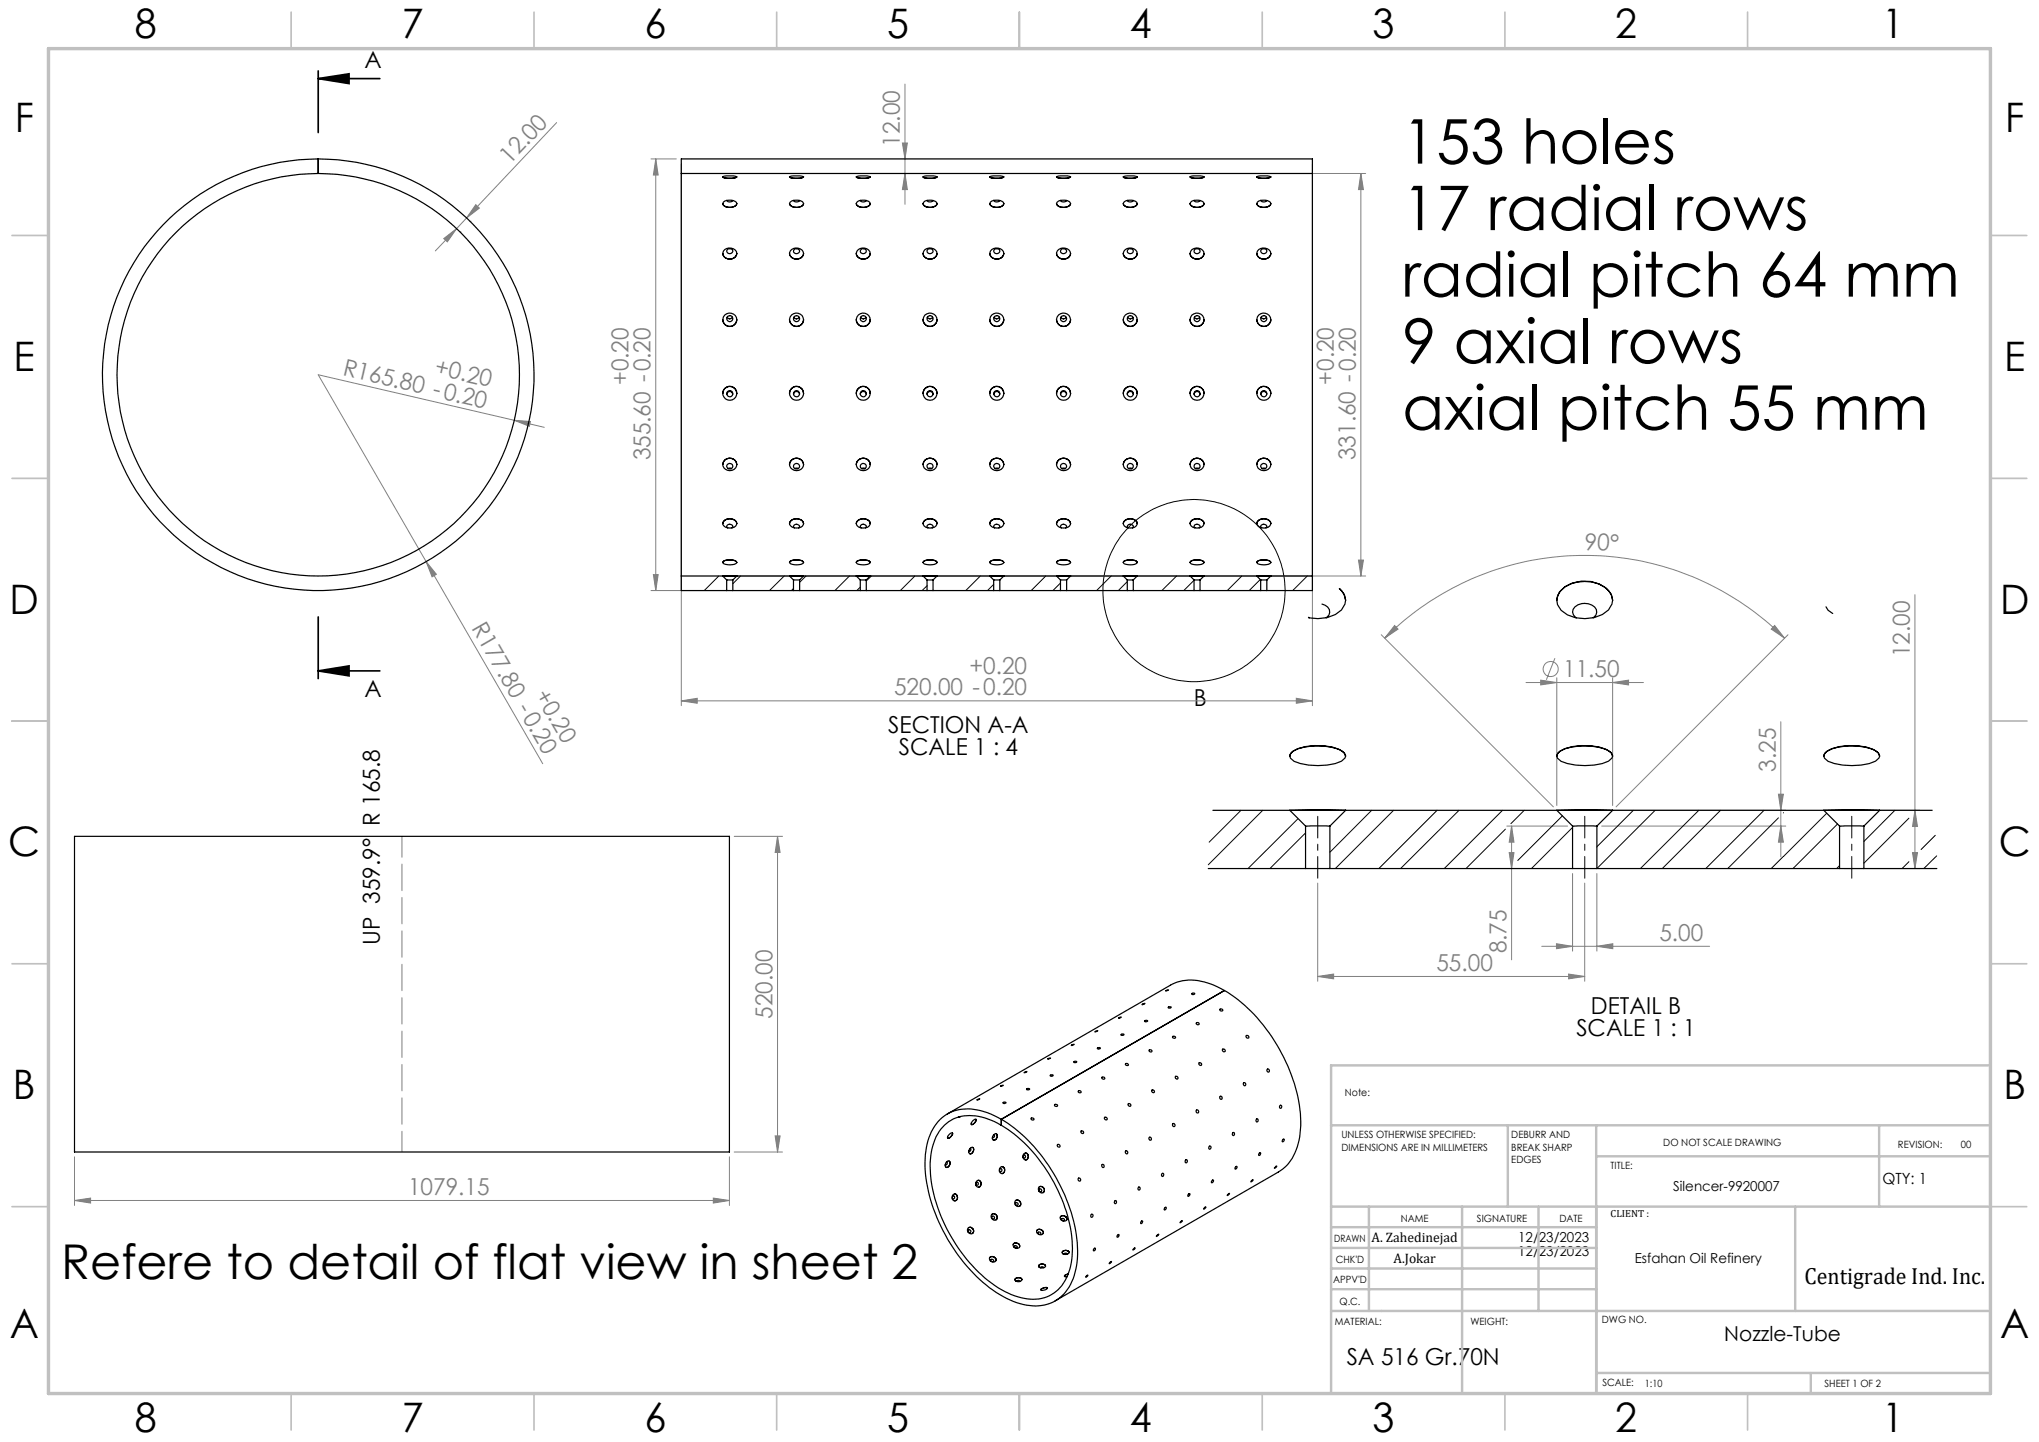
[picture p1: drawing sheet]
<svg xmlns="http://www.w3.org/2000/svg" width="420mm" height="297mm" viewBox="0 0 420 297" stroke-linecap="round" stroke-linejoin="round" font-family="sans-serif">
<g fill="none" stroke="#808080" stroke-width=".21">
<path d="M186.4 17.3v24.8M114.7 25.3l-18.6 19.6M134.1 32.7h5.2M135.1 32.7l.5 3.4h-1zM135.1 32.7v88.9M140.3 33.8v111.5M141.3 35.7h140M185.9 29.5h1l-.5 3.2zM186.4 35.7l.5 3.3h-1zM270.3 33.8v111.5M280.3 35.7l.5 3.3h-1zM280.3 35.7v82.9"/>
<path d="M91.4 49.1l2.7-2-2 2.7zM94.1 47.1l-4.4 4.6M94.8 47.8h.1M96.1 44.9l-2 2.2M96.8 45.6h.1M98 42.2l.7 .7-2.6 2zM105.9 86.6l3.4 .2-.3 1zM105.9 86.6l-40.4-9.4 46.3 80.1M105.9 86.6l6.2 1.4M87.8 115.7l2.1 2.6-.9 .5zM134.6 118.4h1l-.5 3.2zM149.9 118.6h131.4"/>
<path d="M279.8 115.4h1l-.5 3.2zM134.1 121.6h125.9M284.5 130.7l35.5 35.5M285.2 131.4a58.3 58.3 0 0 1 82.4 0M287.3 128.8l.7 .8-2.8 1.8zM320.3 135.6l-1.8 4.4M320.7 139.6v26.3M332.2 139.6v26.3M365.5 128.8l2.1 2.6-2.8-1.8zM368.3 130.7l-35.4 35.5M394.4 122.5v56.4M140.3 144.4l3.3-.6v1z"/>
<path d="M140.3 144.4h130M267 143.8l3.3 .6-3.3 .4zM314.3 140.6h24.2M317.4 140.1l3.3 .5-3.3 .5zM332.2 140.6l3.3-.5v1zM366.8 148.7v27.8M82.8 172.3v4.3M82.8 178v5.4M151.2 172.3h10M160.2 172.3l.5 3.3h-1zM160.2 172.3v65M310.4 170.1h12.5"/>
<path d="M310.9 175.6h1l-.5 3.3zM311.4 170.1l.5 3.4h-1zM311.4 170.1v27.6M321.7 166.9h46.1M323.9 179.9v16M328.9 179.9v16M329.9 170.1h37.9M366.3 163.6h1l-.5 3.3zM366.8 170.1l.5 3.4h-1zM376.7 166.9h18.8M379.9 178.9h15.6M393.9 175.6h1.1l-.6 3.3z"/>
<path d="M394.4 166.9l.6 3.3h-1.1zM82.8 184.9v5.4M82.8 191.7v5.5M82.8 198.6v5.4M271.4 181.9v20.2M317.6 194.9h34.5M320.6 194.4l3.3 .5-3.3 .5zM326.4 181.9v20.2M328.9 194.9l3.3-.5v1zM82.8 205.5v5.4M82.8 212.4v5.4M82.8 219.2v5.5"/>
<path d="M271.4 201.1l3.3-.5v1zM271.4 201.1h55M323.1 200.6l3.3 .5-3.3 .5zM15.3 238.3v10M82.8 226.1v5.5M82.8 233v4.3M150.2 238.3v10M151.2 237.3h10M159.7 234h1l-.5 3.3zM15.3 247.3l3.4-.5v1zM15.3 247.3h134.9M146.9 246.8l3.3 .5-3.3 .5z"/>
<circle cx="319.4" cy="137.8" r="1.56"/>
</g>
<circle cx="246" cy="121.7" r="18.8" fill="none" stroke="#000" stroke-width=".21"/>
<path d="M65.5 16.2l6.4-1v2zM65.5 16.2h12.7M65.5 14.6v12.7M65.5 138.2l6.4-1v2zM65.5 127.1v12.7M65.5 138.2h12.7" fill="none" stroke="#000" stroke-width=".35"/>
<path d="M271.4 180.9v-12.8M326.4 180.9v-12.8M381.4 180.9v-12.8" fill="none" stroke="#000" stroke-width=".21" stroke-dasharray="15.2 1.3 1.3 1.3" stroke-dashoffset="10.8"/>
<g fill="none" stroke="#c0c0c0" stroke-width=".35">
<path d="M60 2.5v7.5M110 2.5v7.5M160 2.5v7.5M210 2.5v7.5M260 2.5v7.5M310 2.5v7.5M360 2.5v7.5M2.5 48.5h7.5M410 48.5h7.5M2.5 98.5h7.5M410 98.5h7.5M2.5 148.5h7.5"/>
<path d="M410 148.5h7.5M2.5 198.5h7.5M410 198.5h7.5M2.5 248.5h7.5M410 248.5h7.5M60 287v7.5M110 287v7.5M160 287v7.5M210 287v7.5M260 287v7.5M310 287v7.5M360 287v7.5"/>
</g>
<g fill="none" stroke="#c0c0c0" stroke-width=".5">
<path d="M410 219.4h-135.8v67.4M274.2 231.8h135.8M310.6 231.8v16.7M328.8 231.8v55.2M328.8 238.2h81.2M387.1 231.8v16.7M274.2 248.5h135.8M274.2 257h54.6M274.2 252.8h54.6M282 248.5v21.5M301.2 248.5v38.3M316.9 248.5v21.5"/>
<path d="M369.8 248.5v21.5M274.2 265.5h54.6M274.2 261.3h54.6M274.2 270h135.8M328.8 282.8h81.2M373 282.8v4.2"/>
</g>
<path d="M10 10h400v277h-400z" fill="none" stroke="#c0c0c0" stroke-width=".7"/>
<path d="M65.5 16.2l6.4-1v2zM65.5 138.2l6.4-1v2z" fill="#000"/>
<g fill="#808080">
<path d="M87.8 115.7l2.1 2.6-.9 .5z"/>
<path d="M105.9 86.6l3.4 .2-.3 1z"/>
<path d="M365.5 128.8l2.1 2.6-2.8-1.8zM287.3 128.8l.7 .8-2.8 1.8z"/>
<path d="M146.9 246.8l3.3 .5-3.3 .5zM15.3 247.3l3.4-.5v1zM332.2 140.6l3.3-.5v1zM317.4 140.1l3.3 .5-3.3 .5z"/>
<path d="M140.3 144.4l3.3-.6v1zM267 143.8l3.3 .6-3.3 .4z"/>
<path d="M271.4 201.1l3.3-.5v1zM323.1 200.6l3.3 .5-3.3 .5z"/>
<path d="M328.9 194.9l3.3-.5v1zM320.6 194.4l3.3 .5-3.3 .5z"/>
<path d="M91.4 49.1l2.7-2-2 2.7zM98 42.2l.7 .7-2.6 2z"/>
<path d="M159.7 234h1l-.5 3.3zM160.2 172.3l.5 3.3h-1zM186.4 35.7l.5 3.3h-1zM185.9 29.5h1l-.5 3.2z"/>
<path d="M393.9 175.6h1.1l-.6 3.3zM394.4 166.9l.6 3.3h-1.1z"/>
<path d="M280.3 35.7l.5 3.3h-1zM279.8 115.4h1l-.5 3.2zM135.1 32.7l.5 3.4h-1zM134.6 118.4h1l-.5 3.2zM366.3 163.6h1l-.5 3.3zM366.8 170.1l.5 3.4h-1z"/>
<path d="M311.4 170.1l.5 3.4h-1zM310.9 175.6h1l-.5 3.3z"/>
</g>
<g fill="none" stroke="#000" stroke-width=".25">
<path d="M140.3 35.7v82.9M140.3 35.7h130M140.3 35.7v-3h130v3M148.9 36.4a3.8 3.8 0 0 0 2.9 0M148.9 36.4a5 5 0 0 1 2.9 0M162.6 36.4a3.8 3.8 0 0 0 2.9 0M162.6 36.4a5 5 0 0 1 2.9 0M176.4 36.4a3.8 3.8 0 0 0 2.8 0M176.4 36.4a4.9 4.9 0 0 1 2.8 0M190.1 36.4a3.8 3.8 0 0 0 2.9 0M190.1 36.4a4.9 4.9 0 0 1 2.9 0M203.9 36.4a3.8 3.8 0 0 0 2.9 0"/>
<path d="M203.9 36.4a5 5 0 0 1 2.9 0M217.6 36.4a3.8 3.8 0 0 0 2.9 0M217.6 36.4a5 5 0 0 1 2.9 0M231.4 36.4a3.8 3.8 0 0 0 2.8 0M231.4 36.4a4.9 4.9 0 0 1 2.8 0M245.1 36.4a3.8 3.8 0 0 0 2.9 0M245.1 36.4a4.9 4.9 0 0 1 2.9 0M258.9 36.4a3.8 3.8 0 0 0 2.9 0M258.9 36.4a5 5 0 0 1 2.9 0M270.3 35.7v82.9M33.6 46.3a44.7 44.7 0 0 1 31.9-13.6v3a41.5 41.5 0 0 0-37 60 41.5 41.5 0 0 0 70.2 6.4 41.5 41.5 0 0 0-25.5-65.7 41 41 0 0 0-7.6-.7v-3a44.5 44.5 0 0 1 43 55.7 44.5 44.5 0 0 1-64.8 27.5 44.5 44.5 0 0 1-10.2-69.6zM148.9 41.9a1.78 1.78 0 0 0 2.8 .2l.1-.2"/>
<path d="M148.9 41.9a1.81 1.81 0 0 1 2.8-.2l.1 .2M148.9 52.2a1.48 1.48 0 0 0 1.4 1.2 1.48 1.48 0 0 0 1.5-1.2M148.9 52.2a1.49 1.49 0 0 1 1.4-1.1 1.49 1.49 0 0 1 1.5 1.1M148.9 41.9a1.74 1.74 0 0 0 2.9 0M149.7 41.3a.78 .78 0 0 0 1.3 0M162.6 41.9a1.78 1.78 0 0 0 2.9 .2v-.2M162.6 41.9a1.78 1.78 0 0 1 2.8-.2l.1 .2M162.6 52.2a1.48 1.48 0 0 0 1.5 1.2 1.48 1.48 0 0 0 1.4-1.2M162.6 52.2a1.49 1.49 0 0 1 1.5-1.1 1.49 1.49 0 0 1 1.4 1.1M162.6 41.9a1.74 1.74 0 0 0 2.9 0M163.4 41.3a.78 .78 0 0 0 1.3 0M163.6 51.4a.56 .56 0 0 1 .7-.2 .56 .56 0 0 1 .3 .7 .56 .56 0 0 1-.7 .3l-.4-.3z"/>
<path d="M176.4 41.9a1.43 1.43 0 0 0 1.9 .8 .93 .93 0 0 0 .9-.8M176.4 41.9a1.78 1.78 0 0 1 2.8-.2v.2M176.4 52.2a1.46 1.46 0 0 0 1.4 1.2 1.46 1.46 0 0 0 1.4-1.2M176.4 52.2a1.47 1.47 0 0 1 1.4-1.1 1.47 1.47 0 0 1 1.4 1.1M176.4 41.9a1.67 1.67 0 0 0 2.4 .6l.3-.2 .1-.4M177.2 41.3a.75 .75 0 0 0 1.2 0M177.5 51.3a.55 .55 0 0 1 .9 .2 .55 .55 0 0 1-.5 .7 .52 .52 0 0 1-.6-.2 .52 .52 0 0 1 .2-.7zM190.1 41.9a1.43 1.43 0 0 0 2 .8 .93 .93 0 0 0 .9-.8M190.1 41.9a.99 .99 0 0 1 1.3-.7 1.51 1.51 0 0 1 1.6 .7M190.1 52.2a1.46 1.46 0 0 0 1.5 1.2 1.46 1.46 0 0 0 1.4-1.2M190.1 52.2a1.47 1.47 0 0 1 1.5-1.1 1.47 1.47 0 0 1 1.4 1.1M190.1 41.9a1.67 1.67 0 0 0 2.5 .6l.2-.2 .2-.4"/>
<path d="M191 41.3a.75 .75 0 0 0 1.2 0M191.1 51.4a.59 .59 0 0 1 .8-.1 .59 .59 0 0 1 .1 .8 .59 .59 0 0 1-.9 0l-.1-.4zM203.9 41.9a1.78 1.78 0 0 0 2.8 .2l.1-.2M203.9 41.9a1.81 1.81 0 0 1 2.8-.2l.1 .2M203.9 52.2a1.48 1.48 0 0 0 1.4 1.2 1.48 1.48 0 0 0 1.5-1.2M203.9 52.2a1.49 1.49 0 0 1 1.4-1.1 1.49 1.49 0 0 1 1.5 1.1M203.9 41.9a1.74 1.74 0 0 0 2.9 0M204.7 41.3a.78 .78 0 0 0 1.3 0M217.6 41.9a1.78 1.78 0 0 0 2.9 .2v-.2M217.6 41.9a1.78 1.78 0 0 1 2.8-.2l.1 .2M217.6 52.2a1.48 1.48 0 0 0 1.5 1.2 1.48 1.48 0 0 0 1.4-1.2M217.6 52.2a1.49 1.49 0 0 1 1.5-1.1 1.49 1.49 0 0 1 1.4 1.1"/>
<path d="M217.6 41.9a1.74 1.74 0 0 0 2.9 0M218.4 41.3a.78 .78 0 0 0 1.3 0M218.7 51.3a.55 .55 0 0 1 .9 .2 .55 .55 0 0 1-.5 .7 .52 .52 0 0 1-.6-.2 .52 .52 0 0 1 .2-.7zM231.4 41.9a1.5 1.5 0 0 0 1.9 .8 .93 .93 0 0 0 .9-.8M231.4 41.9a1.78 1.78 0 0 1 2.8-.2v.2M231.4 52.2a1.46 1.46 0 0 0 1.4 1.2 1.46 1.46 0 0 0 1.4-1.2M231.4 52.2a1.47 1.47 0 0 1 1.4-1.1 1.47 1.47 0 0 1 1.4 1.1M231.4 41.9a1.67 1.67 0 0 0 2.4 .6l.3-.2 .1-.4M232.2 41.3a.75 .75 0 0 0 1.2 0M232.3 51.4a.56 .56 0 0 1 .8-.2 .56 .56 0 0 1 .3 .7 .56 .56 0 0 1-.7 .3l-.5-.3zM245.1 41.9a1.43 1.43 0 0 0 2 .8 .93 .93 0 0 0 .9-.8M245.1 41.9a.99 .99 0 0 1 1.3-.7 1.51 1.51 0 0 1 1.6 .7"/>
<path d="M245.1 52.2a1.46 1.46 0 0 0 1.5 1.2 1.46 1.46 0 0 0 1.4-1.2M245.1 52.2a1.47 1.47 0 0 1 1.5-1.1 1.47 1.47 0 0 1 1.4 1.1M245.1 41.9a1.67 1.67 0 0 0 2.5 .6l.2-.2 .2-.4M246 41.3a.75 .75 0 0 0 1.2 0M246.1 51.4a.59 .59 0 0 1 .8-.1 .59 .59 0 0 1 .1 .8 .59 .59 0 0 1-.9 0l-.1-.4zM258.9 41.9a1.78 1.78 0 0 0 2.8 .2l.1-.2M258.9 41.9a1.81 1.81 0 0 1 2.8-.2l.1 .2M258.9 52.2a1.48 1.48 0 0 0 1.4 1.2 1.48 1.48 0 0 0 1.5-1.2M258.9 52.2a1.49 1.49 0 0 1 1.4-1.1 1.49 1.49 0 0 1 1.5 1.1M258.9 41.9a1.74 1.74 0 0 0 2.9 0M259.7 41.3a.78 .78 0 0 0 1.2 0M148.9 65.9a1.45 1.45 0 0 0 1.4 1.3 1.45 1.45 0 0 0 1.5-1.3"/>
<path d="M148.9 65.9a1.45 1.45 0 0 1 1.4-1.4 1.45 1.45 0 0 1 1.5 1.4M149.8 65.3a.57 .57 0 0 0 .5 .4 .57 .57 0 0 0 .5-.4M162.6 65.9a1.45 1.45 0 0 0 1.5 1.3 1.45 1.45 0 0 0 1.4-1.3M162.6 65.9a1.45 1.45 0 0 1 1.5-1.4 1.45 1.45 0 0 1 1.4 1.4M163.5 65.3a.57 .57 0 0 0 .6 .4 .57 .57 0 0 0 .5-.4M176.4 65.9a1.43 1.43 0 0 0 1.4 1.3 1.43 1.43 0 0 0 1.4-1.3M176.4 65.9a1.43 1.43 0 0 1 1.4-1.4 1.43 1.43 0 0 1 1.4 1.4M177.3 65.3a.6 .6 0 0 0 .5 .4 .6 .6 0 0 0 .6-.4M190.1 65.9a1.43 1.43 0 0 0 1.5 1.3 1.43 1.43 0 0 0 1.4-1.3M190.1 65.9a1.43 1.43 0 0 1 1.5-1.4 1.43 1.43 0 0 1 1.4 1.4M191 65.3a.6 .6 0 0 0 .6 .4 .6 .6 0 0 0 .5-.4M203.9 65.9a1.45 1.45 0 0 0 1.4 1.3 1.45 1.45 0 0 0 1.5-1.3"/>
<path d="M203.9 65.9a1.45 1.45 0 0 1 1.4-1.4 1.45 1.45 0 0 1 1.5 1.4M204.8 65.3a.57 .57 0 0 0 .5 .4 .57 .57 0 0 0 .5-.4M217.6 65.9a1.45 1.45 0 0 0 1.5 1.3 1.45 1.45 0 0 0 1.4-1.3M217.6 65.9a1.45 1.45 0 0 1 1.5-1.4 1.45 1.45 0 0 1 1.4 1.4M218.5 65.3a.57 .57 0 0 0 .6 .4 .57 .57 0 0 0 .5-.4M231.4 65.9a1.43 1.43 0 0 0 1.4 1.3 1.43 1.43 0 0 0 1.4-1.3M231.4 65.9a1.43 1.43 0 0 1 1.4-1.4 1.43 1.43 0 0 1 1.4 1.4M232.3 65.3a.6 .6 0 0 0 .5 .4 .6 .6 0 0 0 .6-.4M245.1 65.9a1.43 1.43 0 0 0 1.5 1.3 1.43 1.43 0 0 0 1.4-1.3M245.1 65.9a1.43 1.43 0 0 1 1.5-1.4 1.43 1.43 0 0 1 1.4 1.4M246 65.3a.6 .6 0 0 0 .6 .4 .6 .6 0 0 0 .5-.4M258.9 65.9a1.45 1.45 0 0 0 1.4 1.3 1.45 1.45 0 0 0 1.5-1.3"/>
<path d="M258.9 65.9a1.45 1.45 0 0 1 1.4-1.4 1.45 1.45 0 0 1 1.5 1.4M259.8 65.3a.57 .57 0 0 0 .5 .4 .57 .57 0 0 0 .5-.4M148.9 81a1.45 1.45 0 0 0 1.4 1.4 1.45 1.45 0 0 0 1.5-1.4M148.9 81a1.45 1.45 0 0 1 1.4-1.4 1.45 1.45 0 0 1 1.5 1.4M148.9 95.7a1.46 1.46 0 0 0 1.4 1.2 1.46 1.46 0 0 0 1.5-1.2M148.9 95.7a1.45 1.45 0 0 1 1.4-1.3 1.45 1.45 0 0 1 1.5 1.3M149.7 81.2a.6 .6 0 0 1 .6-.6 .6 .6 0 0 1 .6 .6M150 96.5l.2-.1 .5 .1M162.6 81a1.45 1.45 0 0 0 1.5 1.4 1.45 1.45 0 0 0 1.4-1.4M162.6 81a1.45 1.45 0 0 1 1.5-1.4 1.45 1.45 0 0 1 1.4 1.4M162.6 95.7a1.46 1.46 0 0 0 1.5 1.2 1.46 1.46 0 0 0 1.4-1.2M162.6 95.7a1.45 1.45 0 0 1 1.5-1.3 1.45 1.45 0 0 1 1.4 1.3"/>
<path d="M163.5 81.2a.6 .6 0 0 1 .6-.6 .6 .6 0 0 1 .6 .6M163.7 96.5l.3-.1 .4 .1M176.4 81a1.43 1.43 0 0 0 1.4 1.4 1.43 1.43 0 0 0 1.4-1.4M176.4 81a1.43 1.43 0 0 1 1.4-1.4 1.43 1.43 0 0 1 1.4 1.4M176.4 95.7a1.44 1.44 0 0 0 1.4 1.2 1.44 1.44 0 0 0 1.4-1.2M176.4 95.7a1.43 1.43 0 0 1 1.4-1.3 1.43 1.43 0 0 1 1.4 1.3M177.2 81.2a.62 .62 0 0 1 .6-.6 .62 .62 0 0 1 .6 .6M177.5 96.5l.3-.1 .4 .1M190.1 81a1.43 1.43 0 0 0 1.5 1.4 1.43 1.43 0 0 0 1.4-1.4M190.1 81a1.43 1.43 0 0 1 1.5-1.4 1.43 1.43 0 0 1 1.4 1.4M190.1 95.7a1.44 1.44 0 0 0 1.5 1.2 1.44 1.44 0 0 0 1.4-1.2M190.1 95.7a1.43 1.43 0 0 1 1.5-1.3 1.43 1.43 0 0 1 1.4 1.3"/>
<path d="M191 81.2a.62 .62 0 0 1 .6-.6 .62 .62 0 0 1 .6 .6M191.2 96.5l.3-.1 .4 .1M203.9 81a1.45 1.45 0 0 0 1.4 1.4 1.45 1.45 0 0 0 1.5-1.4M203.9 81a1.45 1.45 0 0 1 1.4-1.4 1.45 1.45 0 0 1 1.5 1.4M203.9 95.7a1.46 1.46 0 0 0 1.4 1.2 1.46 1.46 0 0 0 1.5-1.2M203.9 95.7a1.45 1.45 0 0 1 1.4-1.3 1.45 1.45 0 0 1 1.5 1.3M204.7 81.2a.6 .6 0 0 1 .6-.6 .6 .6 0 0 1 .6 .6M205 96.5l.3-.1 .4 .1M217.6 81a1.45 1.45 0 0 0 1.5 1.4 1.45 1.45 0 0 0 1.4-1.4M217.6 81a1.45 1.45 0 0 1 1.5-1.4 1.45 1.45 0 0 1 1.4 1.4M217.6 95.7a1.46 1.46 0 0 0 1.5 1.2 1.46 1.46 0 0 0 1.4-1.2M217.6 95.7a1.45 1.45 0 0 1 1.5-1.3 1.45 1.45 0 0 1 1.4 1.3"/>
<path d="M218.5 81.2a.6 .6 0 0 1 .6-.6 .6 .6 0 0 1 .6 .6M218.7 96.5l.3-.1 .4 .1M231.4 81a1.43 1.43 0 0 0 1.4 1.4 1.43 1.43 0 0 0 1.4-1.4M231.4 81a1.43 1.43 0 0 1 1.4-1.4 1.43 1.43 0 0 1 1.4 1.4M231.4 95.7a1.44 1.44 0 0 0 1.4 1.2 1.44 1.44 0 0 0 1.4-1.2M231.4 95.7a1.43 1.43 0 0 1 1.4-1.3 1.43 1.43 0 0 1 1.4 1.3M232.2 81.2a.62 .62 0 0 1 .6-.6 .62 .62 0 0 1 .6 .6M232.5 96.5l.3-.1 .4 .1M245.1 81a1.43 1.43 0 0 0 1.5 1.4 1.43 1.43 0 0 0 1.4-1.4M245.1 81a1.43 1.43 0 0 1 1.5-1.4 1.43 1.43 0 0 1 1.4 1.4M245.1 95.7a1.44 1.44 0 0 0 1.5 1.2 1.44 1.44 0 0 0 1.4-1.2M245.1 95.7a1.43 1.43 0 0 1 1.5-1.3 1.43 1.43 0 0 1 1.4 1.3"/>
<path d="M246 81.2a.62 .62 0 0 1 .6-.6 .62 .62 0 0 1 .6 .6M246.2 96.5l.3-.1 .4 .1M258.9 81a1.45 1.45 0 0 0 1.4 1.4 1.45 1.45 0 0 0 1.5-1.4M258.9 81a1.45 1.45 0 0 1 1.4-1.4 1.45 1.45 0 0 1 1.5 1.4M258.9 95.7a1.46 1.46 0 0 0 1.4 1.2 1.46 1.46 0 0 0 1.5-1.2M258.9 95.7a1.45 1.45 0 0 1 1.4-1.3 1.45 1.45 0 0 1 1.5 1.3M259.7 81.2a.6 .6 0 0 1 .6-.6 .6 .6 0 0 1 .6 .6M260 96.5l.3-.1 .4 .1M140.3 118.6h8.6M140.3 118.6v3h9.4M148.9 118.6h2.9M148.9 107.8a1.61 1.61 0 0 0 2.8 .2l.1-.2"/>
<path d="M148.9 107.8a1.55 1.55 0 0 1 1.4-1 1.55 1.55 0 0 1 1.5 1M148.9 115.8a2.36 2.36 0 0 0 2.9 0M148.9 115.8a2.19 2.19 0 0 1 2.8-.1l.1 .1M148.9 115.8a2.23 2.23 0 0 1 2.4-.3l.5 .3M148.9 107.8a1.55 1.55 0 0 1 1.4-.9 1.55 1.55 0 0 1 1.5 .9M148.9 118.6l.8 .8M149.7 119.4h1.3M149.7 119.4v2.2M149.9 108.7a.43 .43 0 0 1-.1-.5 .43 .43 0 0 1 .5-.2l.6 .3-.2 .4M151 119.4v2.2M151.8 118.6h10.8M151.8 118.6l-.8 .8"/>
<path d="M162.6 118.6h2.9M162.6 107.8a1.61 1.61 0 0 0 2.9 .2v-.2M162.6 107.8a1.55 1.55 0 0 1 1.5-1 1.55 1.55 0 0 1 1.4 1M162.6 115.8a2.36 2.36 0 0 0 2.9 0M162.6 115.8a2.15 2.15 0 0 1 2.8-.1l.1 .1M162.6 115.8a2.16 2.16 0 0 1 2.5-.3l.4 .3M162.6 107.8a1.55 1.55 0 0 1 1.5-.9 1.55 1.55 0 0 1 1.4 .9M162.6 118.6l.8 .8M163.4 119.4h1.3M163.4 119.4v2.2M163.7 108.7a.5 .5 0 0 1 0-.7 .5 .5 0 0 1 .7 .1l.3 .3-.2 .3M164.7 119.4v2.2"/>
<path d="M165.5 118.6h10.9M165.5 118.6l-.8 .8M176.4 118.6h2.8M176.4 107.8a1.57 1.57 0 0 0 1.4 1 1.57 1.57 0 0 0 1.4-1M176.4 107.8a1.52 1.52 0 0 1 1.4-1 1.52 1.52 0 0 1 1.4 1M176.4 115.8a1.78 1.78 0 0 0 1.9 .5 .96 .96 0 0 0 .9-.5M176.4 115.8a2.15 2.15 0 0 1 2.8-.1v.1M176.4 115.8a2.13 2.13 0 0 1 2.4-.3l.4 .3M176.4 107.8a1.53 1.53 0 0 1 1.4-.9 1.53 1.53 0 0 1 1.4 .9M176.4 118.6l.8 .8M177.2 119.4h1.2M177.2 119.4v2.2"/>
<path d="M177.4 108.7a.5 .5 0 0 1 .1-.7 .5 .5 0 0 1 .7 .1l.2 .2-.1 .4M178.4 119.4v2.2M179.2 118.6h10.9M179.2 118.6l-.8 .8M190.1 118.6h2.9M190.1 107.8a1.57 1.57 0 0 0 1.5 1 1.57 1.57 0 0 0 1.4-1M190.1 107.8a1.52 1.52 0 0 1 1.5-1 1.52 1.52 0 0 1 1.4 1M190.1 115.8a1.78 1.78 0 0 0 2 .5 .96 .96 0 0 0 .9-.5M190.1 115.8a2.15 2.15 0 0 1 2.8-.1l.1 .1M190.1 115.8a2.13 2.13 0 0 1 2.5-.3l.4 .3M190.1 107.8a1.53 1.53 0 0 1 1.5-.9 1.53 1.53 0 0 1 1.4 .9M190.1 118.6l.9 .8"/>
<path d="M191 119.4h1.2M191 119.4v2.2M191.1 108.7a.43 .43 0 0 1-.1-.5 .43 .43 0 0 1 .6-.2l.6 .3-.2 .4M192.2 119.4v2.2M193 118.6h10.9M193 118.6l-.8 .8M203.9 118.6h2.9M203.9 107.8a1.61 1.61 0 0 0 2.8 .2l.1-.2M203.9 107.8a1.55 1.55 0 0 1 1.4-1 1.55 1.55 0 0 1 1.5 1M203.9 115.8a2.36 2.36 0 0 0 2.9 0M203.9 115.8a2.19 2.19 0 0 1 2.8-.1l.1 .1M203.9 115.8a2.23 2.23 0 0 1 2.4-.3l.5 .3"/>
<path d="M203.9 107.8a1.55 1.55 0 0 1 1.4-.9 1.55 1.55 0 0 1 1.5 .9M203.9 118.6l.8 .8M204.7 119.4h1.3M204.7 119.4v2.2M204.9 108.7a.43 .43 0 0 1-.1-.5 .43 .43 0 0 1 .5-.2l.6 .3-.2 .4M206 119.4v2.2M206.8 118.6h10.8M206.8 118.6l-.8 .8M217.6 118.6h2.9M217.6 107.8a1.61 1.61 0 0 0 2.9 .2v-.2M217.6 107.8a1.55 1.55 0 0 1 1.5-1 1.55 1.55 0 0 1 1.4 1M217.6 115.8a2.36 2.36 0 0 0 2.9 0"/>
<path d="M217.6 115.8a2.15 2.15 0 0 1 2.8-.1l.1 .1M217.6 115.8a2.23 2.23 0 0 1 2.5-.3l.4 .3M217.6 107.8a1.55 1.55 0 0 1 1.5-.9 1.55 1.55 0 0 1 1.4 .9M217.6 118.6l.8 .8M218.4 119.4h1.3M218.4 119.4v2.2M218.7 108.7a.5 .5 0 0 1 0-.7 .5 .5 0 0 1 .7 .1l.3 .3-.2 .3M219.7 119.4v2.2M220.5 118.6h10.9M220.5 118.6l-.8 .8M231.4 118.6h2.8M231.4 107.8a1.57 1.57 0 0 0 1.4 1 1.57 1.57 0 0 0 1.4-1"/>
<path d="M231.4 107.8a1.52 1.52 0 0 1 1.4-1 1.52 1.52 0 0 1 1.4 1M231.4 115.8a2.08 2.08 0 0 0 2.3 .4l.5-.4M231.4 115.8a2.15 2.15 0 0 1 2.8-.1v.1M231.4 115.8a2.13 2.13 0 0 1 2.4-.3l.4 .3M231.4 107.8a1.53 1.53 0 0 1 1.4-.9 1.53 1.53 0 0 1 1.4 .9M231.4 118.6l.8 .8M232.2 119.4h1.2M232.2 119.4v2.2M232.4 108.7a.5 .5 0 0 1 .1-.7 .5 .5 0 0 1 .7 .1l.2 .2-.1 .4M233.4 119.4v2.2M234.2 118.6h10.9M234.2 118.6l-.8 .8"/>
<path d="M245.1 118.6h2.9M245.1 107.8a1.57 1.57 0 0 0 1.5 1 1.57 1.57 0 0 0 1.4-1M245.1 107.8a1.52 1.52 0 0 1 1.5-1 1.52 1.52 0 0 1 1.4 1M245.1 115.8a1.78 1.78 0 0 0 2 .5 .96 .96 0 0 0 .9-.5M245.1 115.8a2.15 2.15 0 0 1 2.8-.1l.1 .1M245.1 115.8a2.13 2.13 0 0 1 2.5-.3l.4 .3M245.1 107.8a1.53 1.53 0 0 1 1.5-.9 1.53 1.53 0 0 1 1.4 .9M245.1 118.6l.9 .8M246 119.4h1.2M246 119.4v2.2M246.1 108.7a.47 .47 0 0 1 0-.6 .47 .47 0 0 1 .7-.1l.4 .3-.2 .4M247.2 119.4v2.2"/>
<path d="M248 118.6h10.9M248 118.6l-.8 .8M258.9 118.6h2.9M258.9 107.8a1.61 1.61 0 0 0 2.8 .2l.1-.2M258.9 107.8a1.55 1.55 0 0 1 1.4-1 1.55 1.55 0 0 1 1.5 1M258.9 115.8a2.36 2.36 0 0 0 2.9 0M258.9 115.8a2.19 2.19 0 0 1 2.8-.1l.1 .1M258.9 115.8a2.23 2.23 0 0 1 2.4-.3l.5 .3M258.9 107.8a1.55 1.55 0 0 1 1.4-.9 1.55 1.55 0 0 1 1.5 .9M258.9 118.6l.8 .8M259.7 119.4h1.2M259.7 119.4v2.2"/>
<path d="M259.9 108.7a.43 .43 0 0 1-.1-.5 .43 .43 0 0 1 .5-.2l.6 .3-.1 .4M260.9 119.4v2.2M261.8 118.6h8.5M261.8 118.6l-.9 .8M270.3 118.6v3h-9.4M149.7 121.6h1.3M151 121.6h12.4M163.4 121.6h1.3M164.7 121.6h12.5M177.2 121.6h1.2M178.4 121.6h12.6M191 121.6h1.2"/>
<path d="M192.2 121.6h12.5M204.7 121.6h1.3M206 121.6h12.4M218.4 121.6h1.3M219.7 121.6h12.5M232.2 121.6h1.2M233.4 121.6h12.6M246 121.6h1.2M247.2 121.6h12.5M259.7 121.6h1.2M269.6 127.1l.1 .1M272.3 124.4a1.53 1.53 0 0 1 1.5 1.1 1.53 1.53 0 0 1-.6 1.7"/>
<path d="M275.9 121.2l.5 .5 .6 .9 .2 1M275.9 121.2l.9 1.1 .4 1.3M277.2 123.6l-.2 .8a5.6 5.6 0 0 1-5.5 3l-2-.2M320.7 123.6l.1 .9a5.7 5.7 0 0 0 5.7 2.9 5.6 5.6 0 0 0 5.5-3l.2-.8M320.7 123.6l.5-1.6a7.2 7.2 0 0 1 9.7-.8l1 1.1 .3 1.3M320.7 123.6a4 4 0 0 1 2.8-3.3 7.4 7.4 0 0 1 7.9 1.4l.6 .9 .2 1M324.7 127.2a1.42 1.42 0 0 1-.8-1.4 1.42 1.42 0 0 1 1.1-1.2 2.94 2.94 0 0 1 3.8 1 1.37 1.37 0 0 1-.6 1.6M376.1 125l.5 .7 .9 .7M265.7 155.7l.1 .5 .8 .6a13.7 13.7 0 0 0 9.7 0l.7-.7 .2-.4M265.7 155.7l.5-.9a11.9 11.9 0 0 1 9.7-.4l.9 .6 .4 .7M265.7 155.7l.2-.6a6.3 6.3 0 0 1 4-1.4 12.5 12.5 0 0 1 6.5 1l.6 .4 .2 .6M320.7 155.7l.1 .5 .8 .6a13.7 13.7 0 0 0 9.7 0l.7-.7 .2-.4"/>
<path d="M320.7 155.7l.5-.9a11.9 11.9 0 0 1 9.7-.4l1 .6 .3 .7M320.7 155.7l.2-.6a6.3 6.3 0 0 1 4-1.4 12.4 12.4 0 0 1 6.5 1l.6 .4 .2 .6M375.7 155.7l.1 .5 .8 .6a13.7 13.7 0 0 0 9.7 0l.7-.7 .2-.4M375.7 155.7l.5-.9a10.9 10.9 0 0 1 8.3-.9l1.4 .5 1 .6 .3 .7M375.7 155.7l.1-.6a6.5 6.5 0 0 1 4.1-1.4 12.4 12.4 0 0 1 6.5 1l.6 .4 .2 .6M15.3 172.3h134.9v65h-134.9zM248.9 178.9h20M249.8 166.9h15.9M265.7 166.9l5.1-.1 6.4 .1M265.7 166.9h11.5M265.7 166.9l3.2 3.2M268.9 178.9h5"/>
<path d="M268.9 170.1h5M268.9 170.1v8.8M273.9 170.1v8.8M273.9 178.9h50M277.2 166.9h43.5M277.2 166.9l-3.3 3.2M320.7 166.9l5.1-.1 6.4 .1M320.7 166.9h11.5M320.7 166.9l3.2 3.2M323.9 178.9h5M323.9 170.1h5M323.9 170.1v8.8"/>
<path d="M328.9 170.1v8.8M328.9 178.9h50M332.2 166.9h43.5M332.2 166.9l-3.3 3.2M375.7 166.9l5.1-.1 6.4 .1M375.7 166.9h11.5M375.7 166.9l3.2 3.2M378.9 178.9h5M378.9 170.1h5M378.9 170.1v8.8M383.9 170.1v8.8M383.9 178.9h15.1"/>
<path d="M387.2 166.9h10.8M387.2 166.9l-3.3 3.2M215.8 218.1l.6-.2zM220.7 215.3l.6-.2zM221.2 218.7l.1-.1a.25 .25 0 0 1 .3-.1 .25 .25 0 0 1 .2 .3l-.5 .1zM225.6 212.5l.5-.2zM226.1 215.8h.5a.29 .29 0 0 1-.2 .3 .29 .29 0 0 1-.3-.2zM230.4 209.7l.6-.2-.3 .2zM231 213h.5a.3 .3 0 0 1-.3 .2 .3 .3 0 0 1-.3-.1zM231.9 219.1a.3 .3 0 0 1 .4 0 .3 .3 0 0 1 0 .4 .31 .31 0 0 1-.3-.1 .31 .31 0 0 1-.1-.3zM235.2 206.9l.6-.2zM235.8 210.3l.1-.1a.28 .28 0 0 1 .3-.1 .28 .28 0 0 1 .2 .3h-.1a.31 .31 0 0 1-.3 .1 .31 .31 0 0 1-.2-.2z"/>
<path d="M236.7 216.2a.28 .28 0 0 1 .5 .1 .28 .28 0 0 1-.1 .4 .29 .29 0 0 1-.3-.1 .29 .29 0 0 1-.1-.4zM240.1 204.1l.6-.2zM240.6 207.5l.6-.1 .1 .1-.2 .1a.29 .29 0 0 1-.3 .1 .29 .29 0 0 1-.2-.2zM241.5 213.5a.28 .28 0 0 1 .5-.1 .28 .28 0 0 1 0 .5l-.4-.1zM245.5 204.6h.1a.25 .25 0 0 1 .3-.1 .25 .25 0 0 1 .2 .2l-.4 .2zM251.3 207.9a.3 .3 0 0 1 .4-.1 .3 .3 0 0 1 .1 .4 .31 .31 0 0 1-.4 0 .31 .31 0 0 1-.1-.3zM252.2 204a11.5 11.5 0 0 0-10.3-1.5l-46.8 26.9M252.2 204h.1M252.2 204a34.8 34.8 0 0 1 15.7 27 12.5 12.5 0 0 1-3.2 9.4l-1.4 1-46 26.5M252.2 204l-46 26.5M194.9 239.4a.44 .44 0 0 1 .7-.2 .44 .44 0 0 1 .1 .7l-.4 .5a.36 .36 0 0 1-.4 0 .36 .36 0 0 1-.2-.4zM194.9 239.4a.28 .28 0 0 1 .2 .3 .28 .28 0 0 1-.4 .2"/>
<path d="M195.5 239.1l.2 .4M195.6 233.6l.5-.3a.76 .76 0 0 1-.5 1.1l-.3 .1-.1-.2zM195.7 239.5a.8 .8 0 0 1-.8 .9M196.2 233.4v.2M196.2 233.6l-.1 .1a1.03 1.03 0 0 1-.9 .7M197.8 230h-.3M197.8 230l-.3 .1M199.8 236.6v-.1a.28 .28 0 0 1 .2 .4 .28 .28 0 0 1-.4 .1M200 236.4l.1-.1a.6 .6 0 0 1 .5 .5 .6 .6 0 0 1-.3 .7 .42 .42 0 0 1-.6 .1 .42 .42 0 0 1-.1-.6zM200.3 230.9l.6-.4a.75 .75 0 0 1-.5 1.1h-.3l-.1-.1zM200.4 236.3l.2 .4M200.6 236.7a.85 .85 0 0 1-.9 .9"/>
<path d="M201 230.5v.3M201 230.8a1.05 1.05 0 0 1-.9 .8M201.3 226.5l.5-.2-.5 .3zM204.6 233.7a.45 .45 0 0 1 .7-.1 .45 .45 0 0 1 .1 .6l-.3 .5a.47 .47 0 0 1-.7 0 .47 .47 0 0 1 .1-.7zM204.7 233.7a.28 .28 0 0 1 .1 .4 .28 .28 0 0 1-.4 .1M205.2 233.5l.2 .4M205.4 233.9a.8 .8 0 0 1-.8 .9M206.2 223.7l.5-.2-.6 .3zM206.2 230.5a11.8 11.8 0 0 0-10.2-1.5 9.6 9.6 0 0 0-5.3 8.1 29.2 29.2 0 0 0 4 17.2 30 30 0 0 0 14 13.7 9.4 9.4 0 0 0 9.6-.7 11.8 11.8 0 0 0 3.7-9.7 35 35 0 0 0-10.3-22.8 26.8 26.8 0 0 0-5.4-4.3v1.3a32.8 32.8 0 0 1 14.2 21.2 16.3 16.3 0 0 1-1.1 10.8 7.6 7.6 0 0 1-9.1 3.5 23.1 23.1 0 0 1-11.8-8.7 31.7 31.7 0 0 1-6.9-19.1 10.6 10.6 0 0 1 3.8-8.5 9.1 9.1 0 0 1 8.8-.3l2 1.1M206.2 230.5v1.3M206.3 231.7l-.1 .1M206.7 227h.5a.3 .3 0 0 1-.3 .3 .3 .3 0 0 1-.3-.2z"/>
<path d="M210.8 237.7a.64 .64 0 0 1 1 .1 .64 .64 0 0 1-.2 .9 .64 .64 0 0 1-.8-.1 .64 .64 0 0 1 0-.9zM210.9 220.9l.6-.2zM211.2 237.5l.4 .1 .2 .3M211.5 224.3h.6a.33 .33 0 0 1-.3 .2 .33 .33 0 0 1-.3-.2zM211.8 237.9a.7 .7 0 0 1-.6 1M212.4 230.3a.28 .28 0 0 1 .4-.1 .28 .28 0 0 1 0 .5l-.3-.1zM216.3 221.5l.4-.1 .3 .1-.2 .1a.29 .29 0 0 1-.3 .1 .29 .29 0 0 1-.2-.2zM217.3 227.5a.27 .27 0 0 1 .4 0 .27 .27 0 0 1 0 .4 .31 .31 0 0 1-.3 0 .31 .31 0 0 1-.2-.4zM227 239.9a.29 .29 0 0 1 .4 .2 .29 .29 0 0 1-.4 .3zM227 221.9a.3 .3 0 0 1 .4-.1 .3 .3 0 0 1 .1 .4 .31 .31 0 0 1-.4 0 .31 .31 0 0 1-.1-.3zM231.9 237a.31 .31 0 0 1 .4 .3 .31 .31 0 0 1-.3 .3l-.2-.3zM236.7 234.3a.29 .29 0 0 1 .5 .2 .29 .29 0 0 1-.4 .3l-.2-.2z"/>
<path d="M244.3 238.9a.3 .3 0 0 1 .3 .3 .3 .3 0 0 1-.4 .2zM249.1 236.1a.27 .27 0 0 1 .3 .1 .27 .27 0 0 1-.1 .4 .27 .27 0 0 1-.3-.1zM251.3 225.9a.28 .28 0 0 1 .4 .1 .28 .28 0 0 1-.3 .3zM254 233.3a.27 .27 0 0 1 .3 .3 .27 .27 0 0 1-.4 .1zM256.2 223.1a.29 .29 0 0 1 .4 .1 .29 .29 0 0 1-.4 .4zM258.8 230.5a.27 .27 0 0 1 .3 .3 .27 .27 0 0 1-.3 .2zM259.4 237.5l.1-.1a.31 .31 0 0 1 .1 .4 .31 .31 0 0 1-.3 .1zM263.7 227.6a.27 .27 0 0 1 .3 .4 .27 .27 0 0 1-.4 .1zM264.3 234.7l.1-.1a.26 .26 0 0 1 .1 .4 .26 .26 0 0 1-.4 .1zM196.3 246.3a.28 .28 0 0 1 .4 .4 .28 .28 0 0 1-.5 .1zM196.4 246a.65 .65 0 0 1 .8 .6 .65 .65 0 0 1-.8 .6l-.3-.6zM196.7 245.9l.5 .4"/>
<path d="M197.2 246.3a.69 .69 0 0 1-.5 1M199.4 253a.69 .69 0 0 1 1 .1 .69 .69 0 0 1-.3 1 .79 .79 0 0 1-.7-1.1zM199.5 252.9l.5-.1 .4 .3M200.4 253.1l.2 .6-.3 .3M201.1 243.3a.56 .56 0 0 1 .7-.1 .56 .56 0 0 1 .3 .7 .56 .56 0 0 1-.6 .6 .56 .56 0 0 1-.5-.7zM201.1 243.6a.26 .26 0 0 1 .4 0 .26 .26 0 0 1-.1 .4 .26 .26 0 0 1-.4-.1zM201.5 243.1l.5 .4M202 243.5a.77 .77 0 0 1-.5 1M203.8 259.1a.73 .73 0 0 1 1.2 0M204 258.9a.69 .69 0 0 1 .9 0 .69 .69 0 0 1 .1 1 .7 .7 0 0 1-.9-.1 .7 .7 0 0 1-.1-.9zM204.4 250.1a.67 .67 0 0 1 .9 .4 .67 .67 0 0 1-.5 .8 .75 .75 0 0 1-.4-1.2zM204.4 250h.5l.4 .4"/>
<path d="M205 259.1l.1 .5M205.3 250.4l.1 .5-.2 .3M206 240.7a.28 .28 0 0 1 .4 .1 .28 .28 0 0 1-.1 .4 .28 .28 0 0 1-.4-.2zM206.1 240.4a.69 .69 0 0 1 .9 .5 .69 .69 0 0 1-.6 .8 .74 .74 0 0 1-.6-.5 .74 .74 0 0 1 .3-.8zM206.4 240.3l.3 .1 .2 .3M206.9 240.7a.72 .72 0 0 1-.5 1M208.7 256.3a.69 .69 0 0 1 1-.2 .69 .69 0 0 1 .1 .9 .75 .75 0 0 1-.8 0 .75 .75 0 0 1-.3-.7zM209.2 247.3a.69 .69 0 0 1 1 .2 .69 .69 0 0 1-.4 1 .75 .75 0 0 1-.7-.4 .75 .75 0 0 1 .1-.8zM209.2 247.3l.5-.1 .4 .3M209.9 256.3a.76 .76 0 0 0-1.2 0M209.9 256.3l.1 .2v.4M210.1 247.5l.2 .6-.3 .3"/>
<path d="M213.5 253.5a.77 .77 0 0 1 1.2 0M213.7 253.3a.7 .7 0 0 1 .9 0 .7 .7 0 0 1 .1 .9 .72 .72 0 0 1-.9 0 .72 .72 0 0 1-.1-.9zM214.1 244.4a.69 .69 0 0 1 1 .4 .69 .69 0 0 1-.6 .9 .8 .8 0 0 1-.4-1.3zM214.1 244.4h.5l.4 .4M214.7 253.5l.2 .5M215 244.8l.1 .4-.2 .4M218.5 250.5a.69 .69 0 0 1 1 0 .69 .69 0 0 1 .1 .9 .7 .7 0 0 1-.9 0 .7 .7 0 0 1-.2-.9zM219.6 250.6a.77 .77 0 0 0-1.2 .1M219.6 250.6l.1 .6M219.8 258.3l-.1-.2a.27 .27 0 0 0-.3 0 .27 .27 0 0 0-.2 .2M220 257.7l.2 .1a.8 .8 0 0 1-1.2 .5M220 257.7a.7 .7 0 0 0-.7-.2 .7 .7 0 0 0-.5 .6l.2 .2"/>
<path d="M220 257.7l.2 .2M220 257.7a.73 .73 0 0 0-1.2 .4l.2 .2M224.8 250.2a.26 .26 0 0 1 .3 0 .26 .26 0 0 1-.1 .4 .26 .26 0 0 1-.3-.1zM225.3 257.2l.2-.1a.28 .28 0 0 1 .1 .3 .28 .28 0 0 1-.4 .2zM229.6 247.4l.1-.1a.27 .27 0 0 1 .3 .3 .27 .27 0 0 1-.4 .2zM230.1 254.5l.3-.2a.25 .25 0 0 1 0 .3 .25 .25 0 0 1-.3 .1zM233.4 257.3l.4-.3-.2 .3-.2 .2zM234.5 244.5a.27 .27 0 0 1 .3 .3 .27 .27 0 0 1-.3 .2zM235.1 251.5h.1a.29 .29 0 0 1 .1 .3 .29 .29 0 0 1-.3 .2zM238.2 254.6l.5-.4-.3 .4-.2 .1zM239.4 241.8a.26 .26 0 0 1 .3 .1 .26 .26 0 0 1-.1 .3 .26 .26 0 0 1-.3-.1zM240 248.7h.1a.26 .26 0 0 1 .1 .3 .26 .26 0 0 1-.4 .1z"/>
<path d="M243.2 251.6l.4-.1-.5 .3zM244.8 246l.1-.2a.26 .26 0 0 1 .1 .4 .26 .26 0 0 1-.3 .1zM248.1 248.7l.3-.1-.5 .5zM249.7 243.1l.1-.1a.3 .3 0 0 1 .1 .4 .3 .3 0 0 1-.4 .2zM252.9 246l.4-.2-.5 .4zM254.5 240.4l.2-.2a.29 .29 0 0 1 0 .4 .29 .29 0 0 1-.3 .1zM257.8 243.2l.3-.2-.2 .3-.3 .1zM262.5 240.6l.5-.4-.2 .3zM210.1 263.9v-.1a.34 .34 0 0 0-.4-.1 .34 .34 0 0 0-.2 .2M210.3 263.3h.1a.59 .59 0 0 1-.3 .7 .59 .59 0 0 1-.7-.1h-.1M210.3 263.3l-.4-.2-.5 .1-.3 .4 .2 .3M210.3 263.3l.2 .3"/>
<path d="M210.3 263.3a.75 .75 0 0 0-1.2 .4l.2 .2M214.4 265.5a1.25 1.25 0 0 1 1.4-.2l-.3 .2a.91 .91 0 0 1-1.1 .1zM214.9 261.1v-.1a.33 .33 0 0 0-.6 .1M215.2 260.5l.1 .2a.75 .75 0 0 1-1.2 .4M215.2 260.5a.74 .74 0 0 0-1.2 .4l.1 .2M215.2 260.5l.2 .3M215.2 260.5a.75 .75 0 0 0-1.2 .4l.1 .2M215.6 265.2l.2 .1M215.6 265.2l-.7 .1-.5 .4M220 262.4l-.7 .4 .5 .2M220 262.4l-.5 .2-.2 .3M223.7 262.9l.4-.3-.5 .5z"/>
<path d="M228.6 260l.4-.2-.5 .5z"/>
<circle cx="150.3" cy="51.8" r=".56"/>
<circle cx="205.3" cy="51.8" r=".56"/>
<circle cx="260.3" cy="51.8" r=".56"/>
<circle cx="150.3" cy="65.6" r=".61"/>
<circle cx="164.1" cy="65.6" r=".62"/>
<circle cx="177.8" cy="65.6" r=".62"/>
<circle cx="191.6" cy="65.6" r=".62"/>
<circle cx="205.3" cy="65.6" r=".61"/>
<circle cx="219.1" cy="65.6" r=".62"/>
<circle cx="232.8" cy="65.6" r=".62"/>
<circle cx="246.6" cy="65.6" r=".62"/>
<circle cx="260.3" cy="65.6" r=".61"/>
<circle cx="150.3" cy="81.1" r=".62"/>
<circle cx="150.3" cy="96.1" r=".59"/>
<circle cx="164.1" cy="81.1" r=".63"/>
<circle cx="164.1" cy="96.1" r=".6"/>
<circle cx="177.8" cy="81.1" r=".63"/>
<circle cx="177.8" cy="96.1" r=".6"/>
<circle cx="191.6" cy="81.1" r=".63"/>
<circle cx="191.6" cy="96.1" r=".6"/>
<circle cx="205.3" cy="81.1" r=".62"/>
<circle cx="205.3" cy="96.1" r=".59"/>
<circle cx="219.1" cy="81.1" r=".63"/>
<circle cx="219.1" cy="96.1" r=".6"/>
<circle cx="232.8" cy="81.1" r=".63"/>
<circle cx="232.8" cy="96.1" r=".6"/>
<circle cx="246.6" cy="81.1" r=".63"/>
<circle cx="246.6" cy="96.1" r=".6"/>
<circle cx="260.3" cy="81.1" r=".62"/>
<circle cx="260.3" cy="96.1" r=".59"/>
<circle cx="246.7" cy="210.8" r=".27"/>
<circle cx="247.2" cy="219.1" r=".3"/>
<circle cx="252.1" cy="216.3" r=".31"/>
<circle cx="256.9" cy="213.5" r=".3"/>
<circle cx="211" cy="238.2" r=".29"/>
<circle cx="218" cy="236" r=".3"/>
<circle cx="222.4" cy="224.8" r=".26"/>
<circle cx="222.9" cy="233.2" r=".3"/>
<circle cx="227.8" cy="230.3" r=".3"/>
<circle cx="232.6" cy="227.6" r=".3"/>
<circle cx="237.5" cy="224.7" r=".29"/>
<circle cx="241.7" cy="231.7" r=".31"/>
<circle cx="242.3" cy="221.9" r=".31"/>
<circle cx="246.6" cy="228.9" r=".31"/>
<circle cx="261.2" cy="220.5" r=".31"/>
<circle cx="199.7" cy="253.6" r=".28"/>
<circle cx="204.4" cy="259.6" r=".28"/>
<circle cx="204.6" cy="250.8" r=".28"/>
<circle cx="209.3" cy="256.8" r=".27"/>
<circle cx="209.4" cy="247.9" r=".31"/>
<circle cx="214.1" cy="254" r=".28"/>
<circle cx="214.3" cy="245.1" r=".28"/>
<circle cx="219" cy="251.1" r=".28"/>
<circle cx="222.3" cy="242.9" r=".31"/>
</g>
<g fill="none" stroke="#000" stroke-width=".21">
<path d="M148.1 118.6l-3 3M152.5 118.6l-1.5 1.6M161.5 118.6l-3 3M166 118.6l-1.3 1.3M175 118.6l-3 3M179.5 118.6l-1.1 1.1M188.5 118.6l-3 3M201.9 118.6l-3 3M215.4 118.6l-3 3M228.9 118.6l-3 3M232.2 119.8l-1.8 1.8M242.4 118.6l-3.1 3"/>
<path d="M246 119.5l-2.2 2.1M255.8 118.6l-3 3M259.6 119.3l-2.3 2.3M269.3 118.6l-3 3M149.7 121.5l-.2 .1M163.4 121.2l-.4 .4M177.2 120.9l-.7 .7M191 120.6l-1.1 1M204.7 120.4l-1.3 1.2M218.4 120.1l-1.5 1.5M255.6 166.9l-6.5 6.6M260.1 166.9l-11.2 11.2"/>
<path d="M267.4 168.6l-10.3 10.3M268.9 171.6l-7.3 7.3M282.5 166.9l-8.6 8.6M287.1 166.9l-12 12M296 166.9l-12 12M300.5 166.9l-12 12M309.5 166.9l-12 12M310.1 170.8l-8.1 8.1M314 166.9l-2.8 2.7M321.8 168.1l-9.2 9.1M323.9 170.4l-8.4 8.5M336.4 166.9l-7.5 7.5"/>
<path d="M340.9 166.9l-12 12M349.9 166.9l-12 12M354.4 166.9l-12 12M363.4 166.9l-12 12M366.3 168.4l-10.4 10.5M367.2 176.5l-2.4 2.4M367.4 167.4h-.1M376.3 167.5l-9 8.9M378.5 169.7l-9.2 9.2M378.9 178.3l-.6 .6M390.3 166.9l-6.4 6.4M393.2 177.5l-1.4 1.4"/>
<path d="M393.2 168.5l-9.3 9.3M398.6 172l-2.9 3M398.9 176.3l-2.6 2.6"/>
</g>
<g font-size="12.7">
<text x="288.8" y="33.7">153 holes</text>
<text x="288.8" y="47.4">17 radial rows</text>
<text x="288.8" y="61.1">radial pitch 64 mm</text>
<text x="288.8" y="74.8">9 axial rows</text>
<text x="288.8" y="88.5">axial pitch 55 mm</text>
</g>
<text font-size="9.9" x="12.6" y="263.3">Refere to detail of flat view in sheet 2</text>
<g font-size="8.4">
<text x="27.7" y="7.9">8</text>
<text x="82.7" y="7.9">7</text>
<text x="132.7" y="7.9">6</text>
<text x="182.7" y="7.9">5</text>
<text x="232.7" y="7.9">4</text>
<text x="282.7" y="7.9">3</text>
<text x="332.7" y="7.9">2</text>
<text x="387.7" y="7.9">1</text>
<text x="3" y="27.1">F</text>
<text x="413" y="27.1">F</text>
<text x="2.8" y="76.4">E</text>
<text x="412.8" y="76.4">E</text>
<text x="2" y="126.4">D</text>
<text x="412" y="126.4">D</text>
<text x="1.7" y="176.4">C</text>
<text x="411.7" y="176.4">C</text>
<text x="2.7" y="226.4">B</text>
<text x="412.7" y="226.4">B</text>
<text x="2" y="275.6">A</text>
<text x="412" y="275.6">A</text>
<text x="27.7" y="294.9">8</text>
<text x="82.7" y="294.9">7</text>
<text x="132.7" y="294.9">6</text>
<text x="182.7" y="294.9">5</text>
<text x="232.7" y="294.9">4</text>
<text x="282.7" y="294.9">3</text>
<text x="332.7" y="294.9">2</text>
<text x="387.7" y="294.9">1</text>
</g>
<g font-size="4.8">
<text x="75.1" y="13.9">A</text>
<text x="75.1" y="143.5">A</text>
<text x="245.9" y="145.3">B</text>
<text x="183" y="151">SECTION A-A</text>
<text x="185.1" y="155.5">SCALE 1 : 4</text>
<text x="78.3" y="194.6" transform="rotate(-90 78.3 194.6)">UP 359.9° R 165.8</text>
<text x="327.7" y="208.8">DETAIL B</text>
<text x="324.7" y="213.3">SCALE 1 : 1</text>
<text x="371.7" y="264.5">Centigrade Ind. Inc.</text>
<text x="277.4" y="281.1">SA 516 Gr.70N</text>
</g>
<g font-size="4.8" fill="#808080">
<text x="105" y="33.9" transform="rotate(-47 105 33.9)">12.00</text>
<text x="185.3" y="30.2" transform="rotate(-90 185.3 30.2)">12.00</text>
<text x="70.5" y="77.3" transform="rotate(13 70.5 77.3)">R165.80 -0.20</text>
<text x="89.4" y="77.1" transform="rotate(13 89.4 77.1)">+0.20</text>
<text x="129.5" y="79.3" transform="rotate(-90 129.5 79.3)">+0.20</text>
<text x="274.7" y="79.3" transform="rotate(-90 274.7 79.3)">+0.20</text>
<text x="134" y="94.8" transform="rotate(-90 134 94.8)">355.60 -0.20</text>
<text x="279.2" y="94.8" transform="rotate(-90 279.2 94.8)">331.60 -0.20</text>
<text x="326.3" y="113.2" transform="rotate(3 326.3 113.2)">90°</text>
<text x="97" y="129.4" transform="rotate(60 97 129.4)">R177.80 -0.20</text>
<text x="393.4" y="135.4" transform="rotate(-90 393.4 135.4)">12.00</text>
<text x="110.1" y="143.1" transform="rotate(60 110.1 143.1)">+0.20</text>
<text x="184.2" y="143.2">520.00 -0.20</text>
<text x="199.7" y="138.7">+0.20</text>
<text x="322" y="139.4">11.50</text>
<text x="365.8" y="159" transform="rotate(-90 365.8 159)">3.25</text>
<text x="310.3" y="196.4" transform="rotate(-90 310.3 196.4)">8.75</text>
<text x="341.8" y="193.8">5.00</text>
<text x="295.9" y="200">55.00</text>
<text x="159.1" y="209.8" transform="rotate(-90 159.1 209.8)">520.00</text>
<text x="84" y="246.2">1079.15</text>
</g>
<text font-size="4.2" x="355.2" y="276.1">Nozzle-Tube</text>
<text font-size="3.2" x="387.7" y="243.9">QTY: 1</text>
<g font-size="2.8">
<text x="344.7" y="245.3">Silencer-9920007</text>
<text x="282.5" y="255.9">A. Zahedinejad</text>
<text x="312.7" y="255.9">12/23/2023</text>
<text x="287" y="260.1">A.Jokar</text>
<text x="312.7" y="258.7">12/23/2023</text>
<text x="336.7" y="260.1">Esfahan Oil Refinery</text>
</g>
<g font-size="2.1">
<text x="277" y="225.8">Note:</text>
<text x="276.3" y="234.5">UNLESS OTHERWISE SPECIFIED:</text>
<text x="276.3" y="237">DIMENSIONS ARE IN MILLIMETERS</text>
<text x="311.3" y="234.5">DEBURR AND</text>
<text x="311.3" y="237">BREAK SHARP</text>
<text x="311.3" y="239.5">EDGES</text>
<text x="342.6" y="235.9">DO NOT SCALE DRAWING</text>
<text x="391" y="236.5">REVISION:</text>
<text x="403.9" y="236.5">00</text>
<text x="331.8" y="240.8">TITLE:</text>
<text x="288.5" y="251.7">NAME</text>
<text x="304.2" y="251.7">SIGNATURE</text>
<text x="321.2" y="251.7">DATE</text>
<text x="331.8" y="250.7">CLIENT :</text>
<text x="274.8" y="255.8">DRAWN</text>
<text x="275.1" y="260.1">CHK'D</text>
<text x="274.6" y="264.2">APPV'D</text>
<text x="275.9" y="268.7">Q.C.</text>
<text x="275" y="273">MATERIAL:</text>
<text x="302.9" y="273">WEIGHT:</text>
<text x="330" y="272.5">DWG NO.</text>
<text x="330.1" y="285.6">SCALE:</text>
<text x="338.8" y="285.6">1:10</text>
<text x="375.8" y="285.6">SHEET 1 OF 2</text>
</g>
</svg>
